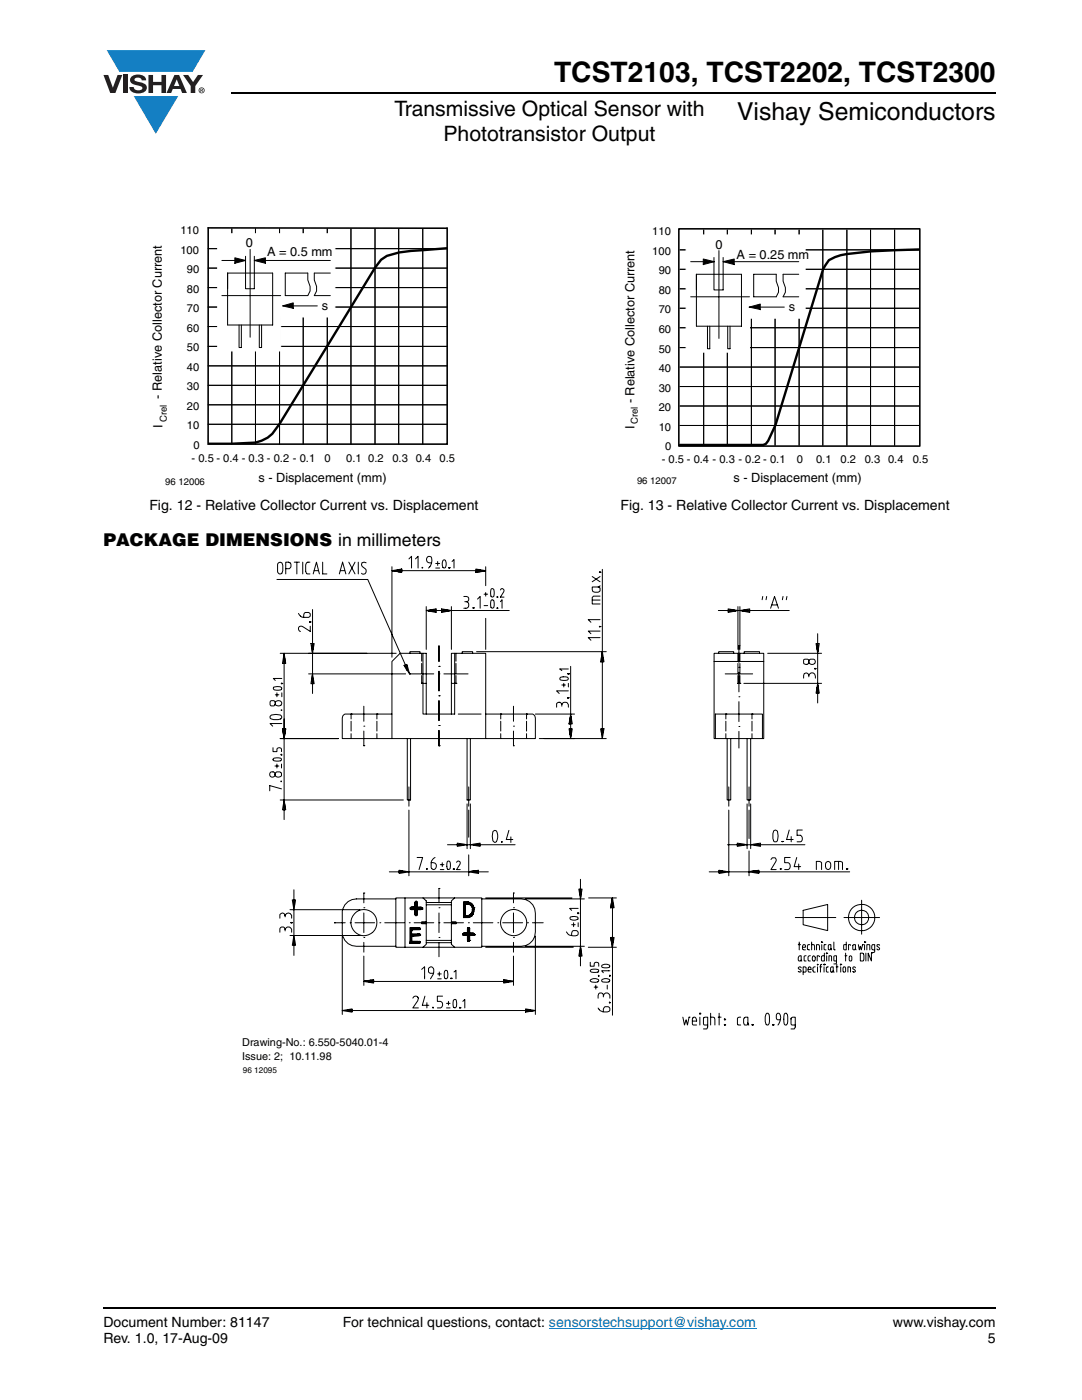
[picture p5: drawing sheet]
<svg xmlns="http://www.w3.org/2000/svg" width="216mm" height="279mm" viewBox="0 0 216 279" stroke-linecap="round" stroke-linejoin="round" font-family="sans-serif">
<g fill="#147fc3">
<path d="M21.3 10h19.7l-2.6 4.4h-3.8h-10.8z"/>
<path d="M26.7 19.2h8.9l-4.5 7.5z"/>
</g>
<g fill="#231f20">
<path d="M20.6 15h1l.9 2.5 1-2.5h.9l-1.4 3.6h-1z"/>
<path d="M24.6 15h.9v3.6h-.9z"/>
<path d="M26.3 15.3a2.1 2.1 0 0 1 2.8 .3l.1 .4h-.9a.79 .79 0 0 0-.7-.5 .79 .79 0 0 0-.8 .4l.3 .3 1 .2a1.08 1.08 0 0 1 1.2 1.1 1.08 1.08 0 0 1-1.1 1.1 1.73 1.73 0 0 1-2.4-1.2h.9a.96 .96 0 0 0 .8 .6 .96 .96 0 0 0 .9-.4 1.31 1.31 0 0 0-1.2-.6 1.03 1.03 0 0 1-1.1-.6 1.03 1.03 0 0 1 .2-1.1z"/>
<path d="M29.6 15h.9v1.3h1.7v-1.3h.9v3.6h-.9v-1.6h-1.7v1.6h-.9z"/>
<path d="M36.5 15h1.1l.9 1.4 1-1.4h1l-1.5 2.2v1.4h-.9v-1.4z"/>
<path d="M35.3 15.8l.5 1.4h-1.1zM34.8 15l-1.6 3.6h1l.3-.8h1.5l.3 .8h1l-1.6-3.6z"/>
<path d="M39.8 18a.46 .46 0 0 1 .9 0 .46 .46 0 0 1-.9 0zM39.6 18a.6 .6 0 0 0 1.2 0 .6 .6 0 0 0-1.2 0z"/>
<path d="M40.1 17.8h.2v.2h-.2zM40 17.7v.7h.1v-.3l.4 .3-.2-.3 .2-.2-.1-.2z"/>
</g>
<path d="M109.5 265.1h41.4" fill="none" stroke="#007ec4" stroke-width=".2"/>
<path d="M46.1 18.6h152.5M20.6 261h178" fill="none" stroke="#000" stroke-width=".36"/>
<path d="M30.1 45.1h60.7v51.7h-60.7z" fill="#fff"/>
<g fill="none" stroke="#000" stroke-width=".2">
<path d="M41.5 57.4h47.7M41.5 53.5h47.7M41.5 49.6h47.7M46.3 45.7v42.9M51 45.7v42.9M55.8 45.7v42.9M60.5 45.7v42.9M65.3 45.7v42.9M70 45.7v42.9M74.8 45.7v42.9M79.6 45.7v42.9M84.4 45.7v42.9"/>
<path d="M41.5 76.9h47.7M41.5 73h47.7M41.5 69.1h47.7M41.5 65.2h47.7M41.5 61.3h47.7M41.5 84.7h47.7M41.5 80.8h47.7"/>
</g>
<path d="M89.2 49.5l-9.6 .9-2.4 .7-1.2 .7-1.2 1.6-19 31.2a6.7 6.7 0 0 1-4.8 3.7l-4.7 .3h-4.8" fill="none" stroke="#000" stroke-width=".48"/>
<path d="M41.5 45.5h47.7M41.6 45.3l-.1 43.3h47.7v-43.2" fill="none" stroke="#000" stroke-width=".32"/>
<path d="M43.4 46.6h23.4v16.7h-10.8v6.7h-12.6z" fill-rule="evenodd" fill="#fff"/>
<path d="M66.6 63.3h-10.6v6.7h-12.6v-23.4h23.4v16.7" fill="none" stroke="#fff" stroke-width=".2"/>
<g fill="none" stroke="#000" stroke-width=".2">
<path d="M44.3 59h11.7M44.3 52h4.7M45.4 54.5h9v10.4h-9zM46.9 52.5l2.1-.5-2.1-.5v1.1M49 51.1v6.5h1.7v-6.5M49.9 49.8v17.5M50.7 52h15.2M53 52.5l-2.3-.5 2.3-.5v1.1M56.9 54.5h4.5v1.4l.5 1.3v.9l-.5 .9h-4.5zM65.9 54.5h-3.2v1.4l.5 1.3v.9l-.5 .9h3.2M47.7 64.9v4.5h.5v-4.5M51.7 64.9v4.5h.5v-4.5"/>
<path d="M56.9 61.1h6.4M58.5 61.5l-2.1-.4 2.1-.7v1.2"/>
</g>
<g fill="#000">
<path d="M46.9 51.5l2.1 .5-2.1 .6z" fill-rule="evenodd"/>
<path d="M50.7 52l2.3-.5v1.1z" fill-rule="evenodd"/>
<path d="M56.4 61.1l2.1-.7v1.2z" fill-rule="evenodd"/>
</g>
<path d="M124.4 45.3h60.8v51.7h-60.8z" fill="#fff"/>
<g fill="none" stroke="#000" stroke-width=".2">
<path d="M135.7 57.6h47.7M135.7 53.7h47.7M135.7 49.9h47.7M140.4 45.9v43M145.1 45.9v43M149.9 45.9v43M154.7 45.9v43M159.5 45.9v43M164.2 45.9v43M169 45.9v43M173.7 45.9v43M178.5 45.9v43"/>
<path d="M135.7 77.1h47.7M135.7 73.3h47.7M135.7 69.4h47.7M135.7 65.4h47.7M135.7 61.5h47.7M135.7 84.9h47.7M135.7 81h47.7"/>
</g>
<path d="M183.3 49.8a90.8 90.8 0 0 0-15.5 1.1l-2.4 1-1.1 1.8-9.6 31.1-1.4 3.2-.5 .6-.5 .2h-16.6" fill="none" stroke="#000" stroke-width=".48"/>
<path d="M135.5 45.7h48v43.3h-48z" fill="none" stroke="#000" stroke-width=".32"/>
<path d="M136.9 46.9h23.8v16.6h-11.1v6.8h-12.7z" fill-rule="evenodd" fill="#fff"/>
<path d="M160.6 63.5h-11v6.8h-12.7v-23.4h23.8v16.6" fill="none" stroke="#fff" stroke-width=".2"/>
<g fill="none" stroke="#000" stroke-width=".2">
<path d="M137.8 59.2h11.8M137.8 52.2h4.7M139 54.7h9v10.4h-9zM140.3 52.8l2.2-.6-2.2-.5v1.1M142.5 51.4v6.5h1.8v-6.5M143.5 50v17.5M144.3 52.2h15.1M146.5 52.8l-2.2-.6 2.2-.5v1.1M150.4 54.7h4.5v1.4l.4 1.3v.9l-.4 .9h-4.5zM159.4 54.7h-3.1v1.4l.4 1.3v.9l-.4 .9h3.1M141.2 65.1v4.5h.4v-4.5M145.2 65.1v4.5h.5v-4.5"/>
<path d="M149.5 61.3h7M151.7 61.7l-2.2-.4 2.2-.6v1.1"/>
</g>
<g fill="#000">
<path d="M140.3 51.7l2.2 .5-2.2 .6z" fill-rule="evenodd"/>
<path d="M144.3 52.2l2.2-.5v1.1z" fill-rule="evenodd"/>
<path d="M149.5 61.3l2.2-.6v1.1z" fill-rule="evenodd"/>
</g>
<path d="M48.3 110.9h127.3v103.6h-127.3z" fill="#fff"/>
<g fill="none" stroke="#000" stroke-width=".2">
<path d="M55.3 115.6h18.1l7.5 17.1v.6M55.6 112.3l.3-.1 .3 .1a2.25 2.25 0 0 1 0 2.1l-.5 .1-.3-.4v-1.5zM57 113.5h.7a.72 .72 0 0 0 .4-.7 .72 .72 0 0 0-.5-.6h-.6v2.3M58.7 112.2h1.1M59.2 112.2v2.3M60.4 112.2v2.3M61.5 112.2l-.2 .1M61.8 112.2l-.6 .1-.2 .4 .1 1.5 .2 .3h.5M62.5 114.5l.6-2.3 .6 2.3M62.7 113.9h.8M64.4 112.2v2.3h.8M67.7 114.5l.7-2.3 .6 2.3"/>
<path d="M67.9 113.9h.9M69.6 112.2l1.2 2.3M70.8 112.2l-1.2 2.3M71.5 112.2v2.3M73.1 112.3h-.7h-.2l-.1 .3 .2 .4 .7 .6a.71 .71 0 0 1-.2 .9l-.3 .1-.4-.2M78.2 113.1v18.1M78.3 114h1.9M80.2 113.6l-2 .3 2 .3v-.6v.2h-1M81.6 111.5l.5-.5v2.4M82.9 111.5l.5-.5v2.4M84.2 113.2l.1 .2zM86 112.3l-.7-.1a.71 .71 0 0 1 .1-1.1h.6a1.99 1.99 0 0 1-.5 2.3"/>
<path d="M86.9 113.4h.8M86.9 112.5h.8M87.3 112.1v.7M88.4 111.8h.4a1.11 1.11 0 0 1-.2 1.6l-.2-.1a1.42 1.42 0 0 1 0-1.5zM89.6 113.3h.1M89.6 113.3v.1M89.6 113.4h.1M90.2 112.1l.4-.4v1.7M92.5 119l.8 .1 .2 .3v.4l-.2 .3h-.2M95 113.9h-14.8v.2h-.8M95.3 119.6l.5-.6v2.4M95.9 113.8h-.9v.2h1.8l-1.8 .2v-.6l1.9 .3-1.9 .3"/>
<path d="M96.6 118.6h.7M96.9 113.1v3.8M96.9 118.3v.7M98 119.9l.4-.2a1.49 1.49 0 0 1 0 1.6h-.3a1.73 1.73 0 0 1-.1-1.4zM98 117.5h.4a1.49 1.49 0 0 1 0 1.6l-.2 .1-.2-.2-.1-.9zM99.2 119.2h.1M99.2 119.1h.1M99.2 119.1v.1M99.3 119.1l-.1 .1M99.3 119.1h.1M99.9 117.7l.2-.2 .5 .2-.1 .4-.6 1.1h.7M118.2 119.8h1.5"/>
<path d="M118.2 115.1l1.5 1M119.6 114.2h.1M119.7 119h-1.3l-.2 .2v1.3h1.5M119.7 116.9l-.2 .2h-1.3l.1 1 .4 .1 .9-.1 .1-.2v-.6l-.4-.2M119.7 114.2h.1M119.7 115.1l-1.5 1M120.2 113.6v18.5M152.2 119l-.1 .7M153 119l-.1 .7M156.2 119l-.1 .7M157 119l-.1 .7M54 140l.1-.2h.6a.63 .63 0 0 1 0 1.1h-.6l-.1-.2z"/>
<path d="M54.6 137.2l.2-.1a1.52 1.52 0 0 1 1.4 .2l-.2 .4h-.8h-.5l-.2-.3zM54.9 138.7h.7M55.1 140a.73 .73 0 0 1 1.1 .4 .66 .66 0 0 1-.7 .5 .66 .66 0 0 1-.6-.7zM55.3 138.3v.8M55.9 130.4h23.2M56.2 136.4h.1M56.2 135.4h-1.7l.4 .4M56.2 138.3v.8M56.6 130.6v1.8h.2v-1M56.7 132.4l-.1 14.7 .1-3.6M56.7 130.4l.3 2h-.6zM59.6 122.4a1.28 1.28 0 0 0 .9 .8h1.1l.3-.3-.1-.5-.9-.2a.77 .77 0 0 0-.3 .9"/>
<path d="M61.6 134.5h19.3M61.8 124.1h.1M61.9 124.1h.1M61.9 125v1l-1.4-.9a.55 .55 0 0 0-.9 .1 .55 .55 0 0 0 .4 .8M62 128.4h.7l-.3 2zM62.3 134.8l.1 3.6M62.4 134.5l.3 1.9h-.7zM62.4 121.6v6.8M62.4 130.4v4.1M62.5 129.6v-1.2h-.2v1.7M62.5 135.3v1.1M80.6 132.8l.6-.2 .5 1.9z"/>
<path d="M80.9 132.7l.2-.1v1l.2 .2v-.9M81.7 134.5h.1M81.7 134.5h4.9M81.8 130.4v-.3h2v.3M84.1 136.4h.1M84.1 136.4h1M84.1 130.4v1.5M84.1 132.4v2M84.1 134.8v1.6M84.4 130.4v12.1h6.3v-12.1M85.1 121.8l1.9-.3v.7zM85.1 121.1v8.5"/>
<path d="M85.7 121.8h1.3v.2h-1.5M87 121.8h1.1M87.6 133h.1M87.6 134.5h.1M87.6 138.9h.1M87.6 128.9v3.1M87.6 134v3.9M87.6 139.8v4M88.1 122h1.5M88.1 121.8h1.3M88.6 134.5h4.8M90.1 121.8l-2-.3v.7l2-.4h11.5"/>
<path d="M90.1 136.4h.9M90.1 121.1v8.5M91 136.4h.1M91 130.4v1.5M91 132.4v2M91 134.8v1.6M92.2 130.4v-.3h2.1v.3M92.7 120.1a.69 .69 0 0 1 .8 .8 .69 .69 0 0 1-1 .5M94.4 121.4h.1M94.4 121.3v.1M94.4 121.3h.1M94.5 121.3l-.1 .1"/>
<path d="M95.1 130.1h25.9M96.6 120.9h.7M96.9 123.4v6.2M99.2 121.4h.1M99.2 121.3h.1M99.2 121.3v.1M99.3 121.3l-.1 .1M99.3 121.3h.1M99.9 120.1l.3-.4v1.7M111.7 135.3a1.49 1.49 0 0 1 1.6 0v.3a1.49 1.49 0 0 1-1.6-.1zM112.1 136.7h.7M112.5 136.4v.7"/>
<path d="M113.3 139.2h.1M113.3 134.5h.1M113.3 134.4h.1M113.3 134.4l.1 .1M113.3 134.4v.1M113.4 134.5h.1M113.4 139.2h.1M113.4 137.9h-2.3l.5 .5M113.4 136.4v.7M113.4 133.5h-1.7l.4 .3M113.9 133v9.5M119.6 125l.1 .2v-.2"/>
<path d="M119.6 125h.1M119.7 125.9h-2.3l.5 .6M119.7 125h.1M119.7 123.7h-2.3l.5 .5M119.7 127.3h-2.3l.5 .5M120.2 130.1l-.2 2h-.1h.6l-.3-2-.3 2M120.4 131.2v.9h-.2v13.3h-.2v.8M142.5 130.4h9.9v17h-9.9zM142.5 132h9.9M143.3 121.8l3.5 .2M143.4 130.4v-.3h3v.3M144.7 134.5h5.5"/>
<path d="M145.3 121.5l1.9 .3-1.9 .4zM145.3 121.8h1.3M147.2 136.4h.1M147.2 136.4h.4M147.2 121.8h.4M147.2 121.1v8.5M147.2 130.4v1.5M147.2 132.4v2M147.2 134.8v1.6M147.4 128.9h.1M147.4 133.2h.1M147.4 139.1h.1"/>
<path d="M147.4 128.9v3.3M147.4 134.2v3.9M147.6 121.8l2-.3v.7zM147.6 136.4h.1M147.6 121.1v8.5M147.6 130.4v1.5M147.6 132.4v2M147.6 134.8v1.6M148.4 121.8h1.2v.2h-1.5M148.4 136.4h15.5M148.5 130.4v-.3h3v.3M149.6 121.8h7.9"/>
<path d="M153.2 130.4h10.7M153.8 121.4l.7-2.4 .8 2.4M154 120.7h1.1M160.4 131.6h.9l.1 .2v.5a.63 .63 0 0 1-1 0zM161.4 131.8l.3-.2h.7a.62 .62 0 0 1 .1 .9 .62 .62 0 0 1-1-.1zM161.4 134.8l-.3-.4h-.6l-.1 .9M161.4 135.1a.66 .66 0 0 1 .4-.7 .66 .66 0 0 1 .8 .2l.1 .7M162.6 133.4h.1M162.7 133.4h.1M162.8 128.4h.7l-.3 2zM163 129.6v-1.2h.2v1.7M163 137.2v1.1"/>
<path d="M163.2 136.4l.3 1.9h-.7zM163.2 126.5v1.9M163.2 130.4v6M163.2 136.7v3.6M53.9 143a2.07 2.07 0 0 1 2.2-.2l.1 .3-.1 .3a2.1 2.1 0 0 1-2.2-.1zM54.1 154h.5l.3 .2v.6a.58 .58 0 0 1-.9 .2 .58 .58 0 0 1 .1-1zM54.5 149.2v.8h.8v-.6l.3-.2 .5 .2 .1 .6M54.7 151.3h1.3l.2 .3-.2 .2a1.71 1.71 0 0 1-1.5-.2zM54.9 152.9h.7M55.1 154.2l.1-.2h.6l.4 .4a.66 .66 0 0 1-.6 .7 .66 .66 0 0 1-.7-.5zM55.3 152.5v.8M55.9 147.4h11.6"/>
<path d="M55.9 159.7h24.6M56 155.9l.2 .1zM56.1 141.7l.1 .1zM56.1 150.5v.2M56.1 150.7h.1M56.1 150.5h.1M56.2 157.4l-2.4-.6v1M56.2 152.5v.8M56.2 144.4h-2.3l.5 .5M56.4 145.4h.6l-.3 2zM56.6 159.9v1.7h.2v-1M56.7 147.4l.3-2h-.6l.3 2v12.3l.3 1.9h-.6l.3-1.9"/>
<path d="M56.8 145.4v1M70.1 142.5h.1M70.1 142.5v1M70.1 143.9v2M70.1 146.4v1M72.6 144.9h.1M72.6 148.8h.1M72.6 140.9v3M72.6 145.9v2.9M75.2 142.5h.1M75.2 142.5v1M75.2 143.9v2"/>
<path d="M75.2 146.4v1M78.2 142.5h-9.4l-.4 .3-.1 .5v4.1h38.5v-4.1l-.1-.5-.4-.3h-9.4M81.3 147.4v12.3h.6v-12.3M81.6 157v3.9M85.1 142.5v-12.1h-5.3l-1.6 1.6v15.4M87.6 148.8h.1M87.6 144.8h.1M87.6 145.8v3M90.1 142.5v-12.1h6.8v17M91.4 142.5h4.6M93.2 147.4v12.3h.7v-12.3M93.5 157v3.9"/>
<path d="M99.9 142.5h.1M99.9 142.5v1M99.9 143.9v2M99.9 146.4v1M102.5 144.9h.1M102.5 148.8h.1M102.5 140.9v3M102.5 145.9v2.9M105.1 142.5h.1M105.1 142.5v1M105.1 143.9v2M105.1 146.4v1"/>
<path d="M106.8 142.5h7.8M107.6 147.4h13.4M112.1 140.6l-.3-.4h-.4l-.3 .2v.7M112.1 140.9v-.3l.3-.4h.6l.4 .4v.5M113.5 145.4h.7l-.3 2zM113.7 143.2v1.3h-.2h.7l-.3-2-.4 2M113.7 146.6v-1.2h.2v1.5M113.9 143v2.4M120.2 145.4v2M120.5 145.4h-.6l.3 2 .3-2h-.1v.8M142.7 147.4v-4.9h9.4v4.9M144.8 142.5h.1"/>
<path d="M144.8 142.5v1M144.8 143.9v2M144.8 146.4v1M145.1 147.4v12.3h.7v-12.3M145.4 157v3.9M147.4 145h.1M147.4 140v4M147.4 146v3.3M149.1 147.4v12.3h.7v-12.3M149.5 157v3.9M150.1 142.5h.1M150.1 142.5v1"/>
<path d="M150.1 143.9v2M150.1 146.4v1M56.7 161.6v2M58.3 179.6h.7l-.4 1.9zM58.6 177.6v3.6M58.8 179.6v1M72.6 178.2h.1M72.6 178.2v2M77.7 174l2.9 .1M79 179.2h17.1v9.8h-17.1zM79 179.4h-7.9a2.85 2.85 0 0 0-2.8 2.4v4.6a2.85 2.85 0 0 0 2.8 2.5h7.9M80.3 173.7h-.7v.2l2 .1-2 .3v-.6l2 .3h11.9l2 .3v-.6l-2 .3"/>
<path d="M80.8 179.2v9.8M81.6 161.7v13.1M83.1 179.9l-.3 .1h.4h-.4h.4l-.4 .1M83.2 171.1h1.1l-.7 2.4M84.4 179.2l.7 .6v8.7l-.7 .5M85.1 173.4h.1M85.1 173.3l.1 .1-.1 .1zM86 172.2h.6a.7 .7 0 0 1 .5 .7 .7 .7 0 0 1-.7 .6l-.4-.3zM86.8 171.1l-.3 .2-.5 .9M87.6 177.3h.1M87.6 177.3v2.9M87.9 173.5h.7"/>
<path d="M87.9 172.6h.7M88.2 172.2v.8M89.3 171.9l.3-.1a1.44 1.44 0 0 1 .1 1.7h-.2l-.3-.2v-.9zM90.5 173.4h.1M90.5 173.4v.1M90.5 173.5h.1M90.7 179.2l-.6 .6v8.7l.6 .5M91.1 172.1a.39 .39 0 0 1 .6-.2 .39 .39 0 0 1 .1 .6l-.7 1h.7M91.2 168.3l2 .3-2 .3zM91.2 168.7h1.3M92.7 168.5l-3.4 .1M93.2 168.6l2.6 .3v-.6l-1.9 .3"/>
<path d="M93.2 160.4v9M93.5 161.7v5.4M93.5 170.6v4.2M93.9 160.4v9M94.3 168.5h1.5v.2h-1.2M95.5 173.7l-1.8 .2h1.8v.2h-.9M95.5 174h1.9M95.8 168.6h7M96.1 179.4h7.9a2.8 2.8 0 0 1 2.8 2.9v3.7a2.8 2.8 0 0 1-2.8 2.9h-7.9M96.9 179.2h17.2M98.4 166l.3-.3 .2 .1a1.87 1.87 0 0 1 0 2.3h-.2l-.3-.3-.2-.9zM100.1 167.9l.1 .1-.1 .1z"/>
<path d="M101.5 165.7l-.5 1.8h1.3M101.9 167v1.1M102.5 178.2h.1M102.5 178.2v2M104.8 179.4h11.8M115.5 177.4h.6l-.3 2zM115.7 178.6v-1.2h.2v1.7M115.8 179.4v9.5l.3 1.9h-.6l.3-1.9M115.8 175.5v1.9M117.5 179.2h5.5M141.5 174l2.9 .1M144.2 173.7h-.7v.2l1.9 .1-1.9 .3v-.6l1.9 .3 6-.1v.2h-.9"/>
<path d="M145.4 161.7v13.1M147.1 168.7h1.3M148.6 168.5l-3.4 .1M149.1 168.6l-2-.3v.6l2.7-.3M149.1 160.4v9M149.5 161.7v5.6M149.5 169.8v5M149.8 168.6l1.9-.3v.6zM149.8 160.4v9M150.2 168.5h1.5v.2h-1.2M151.4 173.7l-1.9 .3 1.9-.3v.6l-1.9-.3M151.4 174h18.1"/>
<path d="M151.7 168.6h8.9M153.8 171.5l.3-.3h.6a.6 .6 0 0 1 0 .8l-.9 1.5h1.1M154.4 165.8l.3-.1 .3 .1a2 2 0 0 1-.1 2.2l-.5-.1a2.49 2.49 0 0 1 0-2.1zM155.7 173.4l.1-.1v.2zM155.8 173.4h.1M156 167.9h.2M156 167.9h.1M156.2 167.9h.1M157.5 165.7l-.5 1.8h1.3M157.7 171.1h-1.1v1.1h.7l.4 .6-.2 .6-.2 .1h-.7M157.9 167v1M159 171.1l-.5 1.9h1.3"/>
<path d="M159.4 172.4v1.1M160.1 165.7h-1.1v1h.7a.73 .73 0 0 1 .4 .6 .73 .73 0 0 1-.4 .7h-.7M162.9 173.5v-1.6h.6l.4 .3v1.3M164.8 172.1a.53 .53 0 0 1 .6-.1 .53 .53 0 0 1 .4 .4l-.2 .9a.49 .49 0 0 1-.8 0 1.24 1.24 0 0 1 0-1.2zM166.5 173.5v-1.6h1.2l.3 .1 .1 1.5M167.3 171.9v1.6M169 173.3v.2zM169 173.4h.1M171.9 179.7v6.7M56.9 182.7a.7 .7 0 0 1 1-.4l.3 .4v.5M56.9 183v-.3v.1a.55 .55 0 0 0-.4-.6 .55 .55 0 0 0-.7 .3v.7M56.9 185.5l-.1-.4-.6-.1-.4 .3v.7"/>
<path d="M56.9 185.8a.67 .67 0 0 1 .5-.8 .67 .67 0 0 1 .8 .5v.5M57.9 186.7h13.9M57.9 181.5h13.9M58.1 184.2h.1M58.2 184.2h.1M58.6 187.1v1.6h.2v-1.1M58.6 181.5v5.2l-.3 2h.7l-.4-2M58.6 188.7v2M66.7 184.2h.1M66.7 184.2h2.2M68.3 186.8v15.7M69.9 184.2h.1"/>
<path d="M70.8 184.2h4M72.6 195.9l2-.4v.7zM72.6 187.1h.1M72.6 181.2h.1M72.6 182.2v3.9M72.6 188.1v1.9M72.6 190.8v5.9M72.7 195.8l1.9-.2v.2zM75.8 184.2h.1M76.8 184.2h3.9M81.7 184.2h.1M81.9 188.3l2-.2z"/>
<path d="M81.9 181.4h.1M81.9 181.2h.1M81.9 181.4h2.3M81.9 181.2h2.3M81.9 181.5h.1M81.9 181.5h2.2M82.1 187.4v.6l.1-.1h1.2M82.2 186.8l1.5-.4h-1.5l-.3 1.9 .3-2.8-.3-.4 1.8 .1-1.8-.1v3.2l1.8-.4M82.2 186.5h.8M82.4 199.2l.4-.4 .4 .1 .3 .3-.1 .5-1 1.5h1.1M82.6 184.2h4M82.8 180.1h.4l-.4 .9v-.9h.2v.9h.2l-1.2 .1"/>
<path d="M82.8 180.1v.9M82.9 182.7h.1M82.9 182.7h.2M83 185.3h-.9l-.2 2.8v-3l.3 .4h1.7h-1.7h1.5M83.2 180.1v.9v-.9l-.4 .9h.4l-1.2 .1h2.1h-2.2h2.2l-2.2 .1h2.3h-2.3M83.2 181.5l-.4 1v-1h.2v1h.2v-1l-.4 1v-1h1.3h-2.1h2.1h-1.3h.4v1h-.4h.4l-.4 .1 .4 .1h-.3M83.6 186.4l-1.4 .4M83.7 185.2l-1.5 .3 1.7-.2-1.7 .2 1.7-.2-1.7 .2-.3 2.8 .3-1.9M83.7 186.7h.1M83.7 186.7l-1.5 .1h1.5M83.7 186.4h.1M83.7 186.4l-1.5 .4 1.6-.3-1.6 .3v1.1l-.3 .4 .3-.4h1.5l-1.8 .4 1.9-.4-1.9 .4 2-.3-2 .3 1.9-.1"/>
<path d="M83.7 186.7l-1.5 .1M83.7 186.4l-1.5 .4M84.1 193.5l.6-.6v2.4M84.1 181.5h.1M84.2 181.4h.1M84.2 181.2l-2.3 .1h2.3l-2.3 .1M84.2 181.2h.1M84.2 181.4l-2.3 .1M84.8 198.8l-.5 1.8h1.3M85.1 184h-1v.4h1M85.1 180.6h5M85.1 180.1h5"/>
<path d="M85.1 188.1h5M85.1 187.7h5M86.4 194.2h-.6l-.3-.2v-.7l.3-.3h.4a1.09 1.09 0 0 1 .3 1.4l-.6 .9M87.3 195.3h.7M87.3 194.4h.7M87.6 181.2h.1M87.6 184.2h.1M87.6 187.1h.1M87.6 182.2v3.9M87.6 188.1v2.8M87.7 194v.8M88.3 198.8h-1v1h.6a.73 .73 0 0 1 .4 .7 .73 .73 0 0 1-.4 .7h-.6"/>
<path d="M88.6 184.2h3.9M88.7 193.8l.3-.1a1.08 1.08 0 0 1 .3 1.4l-.2 .2-.4-.1zM89.5 199.8v.8M89.9 195.3h.1M90 195.3h.1M90 195.2h.1M90 195.2l-.1 .1M90 195.2v.1M90.1 184h.9v.4h-.9M90.6 199.5h.3a1.46 1.46 0 0 1 0 1.6l-.4-.1-.1-.9zM90.6 194l.4-.3v1.6M92.4 199.8l.3-.3v1.7"/>
<path d="M92.4 186.5h.1M92.4 186.5h2.2M92.4 186.6h.1M92.4 186.3h2.2l-2.2 .1h2.2l-2.2 .1M92.4 186.3h.1M92.4 186.6h2.2M92.5 180l.3 .4-.3 2.7 .3-.4v-2.3h1.4h-1.4l1.2-.2-1.2 .2 1-.2-1 .2 .8-.4h-.1l-.7 .4M92.5 186.2h2l-2.1 .1h2.2h-2.2M93.1 182.8h.8M93.3 180.4h.9h-.9l1 .1h-.7l.7 .1h-.5h.6h-.5l.5 .1-.4 .1h.5l-.4 .1M93.3 187.7h.4v-1l-.4 1h.4M93.3 186.7h1.2h-1.2v1l.4-1h-.4h.1v.7"/>
<path d="M93.3 185.1h.3zM93.4 180h-.9v3.1l.3-2.7-.3-.4h.9l-.6 .4v2.3l-.2 .2v-2.7M93.4 180h.1M93.4 180h-.9l.2 .2h.4M93.5 184.2h.1M93.6 185.1h-.3h.4l-.4 .2h.4h-.4h.4v.9h-.4l.4-.9-.4 .9v-.9h.1v.6M93.6 180.5l.7 .1M93.6 185.5v.7M93.6 186.9v.8M93.7 182.7h.5M93.7 187.7h-.4h.4l-.4 .1 .3 .1M93.7 187.7h.1"/>
<path d="M93.9 182.5h.1M93.9 182.5l.4 .1-.8 .1 .7 .1-.9-.1 .9 .1-1.7 .3M93.9 182.5h.5h-.5M94 182.4h.1M94 182.4h.4l-.5 .1M94.1 182.8l-1.6 .3 1.5-.2-1.5 .2 1.4-.1-1.4 .1h1h-1l.8-.4-.8 .4 1.2-.1M94.1 180.9h.1M94.1 180.9h.4l-.3 .1h.4v.2l-.4-.2v.2h.4h-.4h.4l-.4 .1 .4 .1-.4 .1h.4h-.4M94.1 182.2h.1M94.1 182.2l.4 .1h-.5l.4 .1h-.4M94.2 181.5h.1M94.2 181.5h.4l-.4 .1"/>
<path d="M94.2 181.6h.1M94.2 181.6h.4l-.4 .1h.4h-.4v.2h.4h-.4l.4 .1h-.4l.3 .1-.4 .1h.4h-.4M94.4 184.2h4M94.6 181.2h.1M94.6 186.6l-2.1 .1M94.6 186.6h.1M94.6 186.5l-2.2 .1h2.2M94.6 186.5h.1M94.6 186.6h-2.2M96.9 189h17.5M99.3 184.2h.1M100.3 184.2h4"/>
<path d="M100.5 195.5v.7l2-.3-2-.4v.3h1.9M100.5 195.9l-25.9-.1v.2h-1M100.5 195.6h.7M100.5 196h1M102.5 181.2h.1M102.5 187.1h.1M102.5 182.2v3.9M102.5 188.1v1.9M102.5 190.8v5.9M104.8 188.9h11.8M105.3 184.2h.1M106.2 184.2h2.2"/>
<path d="M106.8 186.8v15.7M113 186a1.6 1.6 0 0 0 2.4 .4l-.2-.5-.8-.2-.2 .2-.1 .7M113.8 183l.8-.1 .6 .1 .1 .2v.2a1.21 1.21 0 0 1-1.6-.1zM114.1 184.5h.7M114.5 184.2v.7M115.3 182.3h.1M115.3 182.2h.1M115.3 182.2v.1M115.4 181.3h-1.7l.4 .4M115.4 184.2v.7M115.7 189.6v1.2M115.9 189.2l-.1 3.6"/>
<path d="M117.4 189h5.6M117.8 192v.8h.8v-.6l.3-.2 .5 .2 .1 .6M117.8 193.7a1.67 1.67 0 0 1 1.6-.2l.1 .2-.2 .3a1.71 1.71 0 0 1-1.5-.2zM117.9 195.5a1.12 1.12 0 0 1 1.6 .2l-.1 .1a1.36 1.36 0 0 1-1.6-.1zM118.6 197h.7M118.9 196.6v.8M119.4 194.7v.1M119.4 194.8h.1M119.4 194.7h.1M120.1 192.6a1.11 1.11 0 0 1 1.6 .2l-.1 .2a1.36 1.36 0 0 1-1.5-.1zM120.1 195.5a1.11 1.11 0 0 1 1.6 .2l-.2 .3h-1.2l-.2-.2zM120.4 198.7l-.1-.4-.6-.1-.4 .5v.5"/>
<path d="M120.4 199a.75 .75 0 0 1 .4-.8 .77 .77 0 0 1 .9 .4v.6M121.2 196.6v.8M121.6 200v.1M121.6 200h.1M121.6 194.7v.1M121.6 194.8h.1M121.6 194.7h.1M121.7 193.7h-1.6l.3 .4M122 187.8v-.7h.1v1.9M122.2 189l-.4-1.9h.7l-.3 1.9v13.6M122.2 181.2v5.9M122.3 180.2v1h-.2v-1.9l-.1 1.9h-.2h.7l-.3-2-.4 2"/>
<path d="M122.3 187.1v1M158.7 183.1h8.1M159.3 188.5h.4M159.5 188v1.6M159.9 191.6l-.2 .2h-.3l-.1-.2v-.5l.3-.4h.3v1l.1 .1M159.9 193.2l-.2-.2-.4 .2 .6 .5-.2 .3-.4-.1M160.1 189h.6l-.1-.4h-.3l-.2 .7 .3 .3h.3M160.3 194l.5-.1v-.8l-.2-.1h-.3v1.5M160.3 181.7l4.8-1.2v5.2l-4.8-1.2zM160.8 190.7l-.3 .2v.8v.1h.3M161.2 193.5h.6v-.3l-.2-.2-.2 .1a.74 .74 0 0 0 0 .9h.4M161.6 188.5h-.4l-.1 .3 .1 .6 .4 .2"/>
<path d="M161.7 190.7l-.3 .1-.2 .2v.6l.2 .2h.3M162 188.5h.4l.1 1.1M162 188v1.6M162.1 190.9l.2-.2 .4 .3v.6l-.2 .2-.4-.1zM162.7 193h-.4l-.1 .2 .1 .8h.4M162.9 189.6v-1.1h.5l.1 1.1M163.1 192.4h.1M163.1 192.5h.1M163.1 193v1M163.5 190.9l-.2-.2h-.2v1.1M163.6 193h.4M163.9 188l.1 .1"/>
<path d="M163.9 188h.1M164 188h.1M164 188.1h.1M164 192.4l-.3 .2v1.4M164 188v.1M164 188.5v1.1M164.4 192.5h.1M164.4 192.4h.1M164.4 192.4l.1 .1M164.4 193v1M164.5 190.2v1.6h-.5l-.1-.1v-.8l.6-.2M164.5 192.5h.1"/>
<path d="M164.8 188.5h-.3l-.1 .2v.7l.4 .2M164.9 190.3h.1M165 190.2l-.1 .1M165 190.2h.1M165 190.3h.1M165 190.7v1.1M165.3 193l-.4 .1v.8l.4 .1M165.4 191.8v-1.1l.5 .2v.9M165.8 189.4v-.9h-.4l-.1 .2v.7l.3 .2 .2-.3 .1 .3M166.3 193.9v-.9h-.4l-.2 .2v.7l.5 .1 .1-.3 .2 .3M166.4 188v1.4l.2 .2-.1-.1M166.8 193h.4"/>
<path d="M166.9 191.8h-.4l-.1-.1v-.8l.2-.2h.3v1.5l-.2 .2h-.3M167 192.4v1.6M167.7 192.5h.1M167.8 192.4l-.1 .1M167.8 192.4h.1M167.8 192.5h.1M167.8 193v1M168.3 193h.3l.1 .2-.1 .8h-.3l-.1-.2zM168.4 183.1h7.1M168.6 190.7h.4M168.7 190.2v1.6M168.9 188v1.6h-.4l-.2-.2v-.7l.1-.2h.5"/>
<path d="M169.2 194v-1l.5 .1v.9M169.6 190.8l.1-.1 .3 .3-.2 .8h-.2l-.2-.2zM169.7 188.7l-.1-.2h-.3v1.1M170.7 189.4v-.9h-.4l-.1 .2v.7l.3 .2 .2-.3 .1 .3M170.7 193.2l-.2-.2h-.3v.3l.4 .2 .1 .4-.2 .1-.3-.1M171.3 188.5l.2 1.1 .2-.7 .2 .7 .2-1.1M171.7 190.2l.6 .2 .1 1.1-.2 .3h-.5zM172.1 188.5h.1M172.5 188h.1M172.5 188.1h.1M172.5 188v.1M172.5 188.5v1.1"/>
<path d="M172.6 188h.1M172.6 188l-.1 .1M172.8 190.2v1.6M173 189.6v-1.1h.5l.1 1.1M173.9 190.2v1.6l-.7-1.6v1.6M173.9 190.2h.1M174.5 189.6h-.3l-.3-.3 .2-.8h.4v1.5l-.6 .1M175.5 188.7l-.1-.2h-.3l-.1 .2v.2l.4 .2a.26 .26 0 0 1 0 .5 .26 .26 0 0 1-.4-.2M68.3 201.7l2 .3v-.7l-2 .4h2v.2h-.7M69.3 201.5h1M70.3 201.7h34.6M85.2 200.1v1.1"/>
<path d="M86.4 201l.1 .2zM89.1 201.2h.7M89.1 200.2h.7M91.7 201.1h.1M91.7 201.1l.1 .1M91.8 201.1h.1M91.8 201.2h.1M91.8 201.1v.1M104.9 201.7h1.8l-1.8 .2v.1l1.9-.3-1.9-.4v.7M104.9 201.7h.1M105.8 201.5h-.9v.2M119.3 201.2a1.58 1.58 0 0 0 2.4 .4l-.1-.6-.9-.1-.2 .3-.1 .6"/>
<path d="M121.6 200.1h.1M136.3 203l.3 1.6 .3-1.1 .3 1.1 .3-1.6M137.5 203h.1M138.1 203.8h.9v-.3a.46 .46 0 0 0-.7-.4l-.2 .3 .1 1.1 .8 .1M139.6 202.3h.1M139.6 202.2v.1M139.6 202.2h.1M139.6 203v1.6M141.2 204.6l-.8-.1v-1.2l.2-.3h.6v2l-.2 .3h-.6M141.8 203l.8 .1v1.5M141.8 202.2v2.4M143.3 203h.6"/>
<path d="M143.5 202.2v2.4M144.5 204.5h.1M144.5 204.5l.1 .1M144.6 204.5h.1M144.6 204.6h.1M144.6 203.4h.1M144.6 203.5h.1M144.6 203.4v.1M144.6 204.5v.1M147.8 203h-.3l-.4 .3 .1 1.2 .6 .1M149.2 204.3v-1.3h-.5l-.3 .4 .1 1.1 .5 .1 .2-.4 .2 .4M150.1 204.5h.1"/>
<path d="M150.1 204.5v.1M150.1 204.6h.1M152.9 202.3l.1-.1 .3 .1a2.41 2.41 0 0 1 0 2.3h-.3a2.1 2.1 0 0 1-.1-2.3zM154.2 204.5h.1M154.2 204.5l.1 .1M154.3 204.5h.1M154.3 204.6h.1M154.3 204.5v.1M155.6 203.5h-.4l-.3-.3v-.6l.3-.4a.82 .82 0 0 1 .5 1.2l-.5 1.2M156.7 202.2l.3 .1a2.41 2.41 0 0 1-.1 2.3h-.2a2.77 2.77 0 0 1 0-2.4zM158.7 204.6l-.8-.1-.1-1.2 .4-.3h.5v2l-.2 .3h-.7"/>
<circle cx="72.6" cy="184.1" r="2.6"/>
<circle cx="102.5" cy="184.1" r="2.6"/>
<circle cx="171.9" cy="183.1" r="1.43"/>
<circle cx="171.9" cy="183.1" r="2.63"/>
</g>
<text font-size="5.6" x="110.6" y="16.4">TCST2103, TCST2202, TCST2300</text>
<text font-size="4.9" x="147.1" y="24">Vishay Semiconductors</text>
<g font-size="4.2">
<text x="78.7" y="23.1">Transmissive Optical Sensor with</text>
<text x="88.5" y="28.1">Phototransistor Output</text>
</g>
<text font-size="3.5" x="20.6" y="109">PACKAGE DIMENSIONS in millimeters</text>
<g font-size="2.8">
<text x="29.8" y="101.8">Fig. 12 - Relative Collector Current vs. Displacement</text>
<text x="123.8" y="101.8">Fig. 13 - Relative Collector Current vs. Displacement</text>
<text x="20.6" y="264.9">Document Number: 81147</text>
<text x="20.6" y="268.1">Rev. 1.0, 17-Aug-09</text>
<text x="68.4" y="264.9">For technical questions, contact: sensorstechsupport@vishay.com</text>
<text x="178.2" y="264.9">www.vishay.com</text>
<text x="197.1" y="268.1">5</text>
</g>
<g font-size="2.5">
<text x="49" y="49.4">0</text>
<text x="53.3" y="51.1">A = 0.5 mm</text>
<text x="142.8" y="49.6">0</text>
<text x="147" y="51.7">A = 0.25 mm</text>
<text x="64.2" y="61.8">s</text>
<text x="157.4" y="62.1">s</text>
<text x="32.3" y="79.6" transform="rotate(-90 32.3 79.6)">- Relative Collector Current</text>
<text x="126.6" y="80.5" transform="rotate(-90 126.6 80.5)">- Relative Collector Current</text>
<text x="32.4" y="85.4" transform="rotate(-90 32.4 85.4)">I</text>
<text x="126.6" y="85.7" transform="rotate(-90 126.6 85.7)">I</text>
<text x="51.6" y="96.3">s - Displacement (mm)</text>
<text x="146.4" y="96.2">s - Displacement (mm)</text>
</g>
<g font-size="2.2">
<text x="36" y="46.7">110</text>
<text x="130.2" y="46.9">110</text>
<text x="36" y="50.6">100</text>
<text x="130.2" y="50.9">100</text>
<text x="37.3" y="58.4">80</text>
<text x="37.3" y="54.5">90</text>
<text x="131.5" y="58.6">80</text>
<text x="131.5" y="54.8">90</text>
<text x="37.3" y="62.3">70</text>
<text x="131.5" y="62.5">70</text>
<text x="37.3" y="70.1">50</text>
<text x="37.3" y="66.2">60</text>
<text x="131.5" y="70.4">50</text>
<text x="131.5" y="66.4">60</text>
<text x="37.3" y="77.9">30</text>
<text x="37.3" y="74">40</text>
<text x="131.5" y="74.3">40</text>
<text x="37.3" y="81.8">20</text>
<text x="131.5" y="82">20</text>
<text x="131.5" y="78.1">30</text>
<text x="37.3" y="85.7">10</text>
<text x="38.6" y="89.6">0</text>
<text x="131.5" y="85.9">10</text>
<text x="132.7" y="89.8">0</text>
<text x="38.2" y="92.2">- 0.5 - 0.4 - 0.3 - 0.2 - 0.1</text>
<text x="64.8" y="92.2">0</text>
<text x="69.1" y="92.2">0.1</text>
<text x="73.5" y="92.2">0.2</text>
<text x="78.3" y="92.2">0.3</text>
<text x="83" y="92.2">0.4</text>
<text x="87.7" y="92.2">0.5</text>
<text x="132" y="92.4">- 0.5 - 0.4 - 0.3 - 0.2 - 0.1</text>
<text x="159" y="92.4">0</text>
<text x="162.8" y="92.4">0.1</text>
<text x="167.7" y="92.4">0.2</text>
<text x="172.6" y="92.5">0.3</text>
<text x="177.2" y="92.4">0.4</text>
<text x="182.1" y="92.4">0.5</text>
<text x="48.3" y="208.8">Drawing-No.: 6.550-5040.01-4</text>
<text x="48.3" y="211.5">Issue: 2; 10.11.98</text>
</g>
<g font-size="1.9">
<text x="33.3" y="84.2" transform="rotate(-90 33.3 84.2)">Crel</text>
<text x="127.3" y="84.6" transform="rotate(-90 127.3 84.6)">Crel</text>
<text x="33" y="96.7">96 12006</text>
<text x="127.1" y="96.6">96 12007</text>
</g>
<text font-size="1.6" x="48.5" y="214.1">96 12095</text>
</svg>
